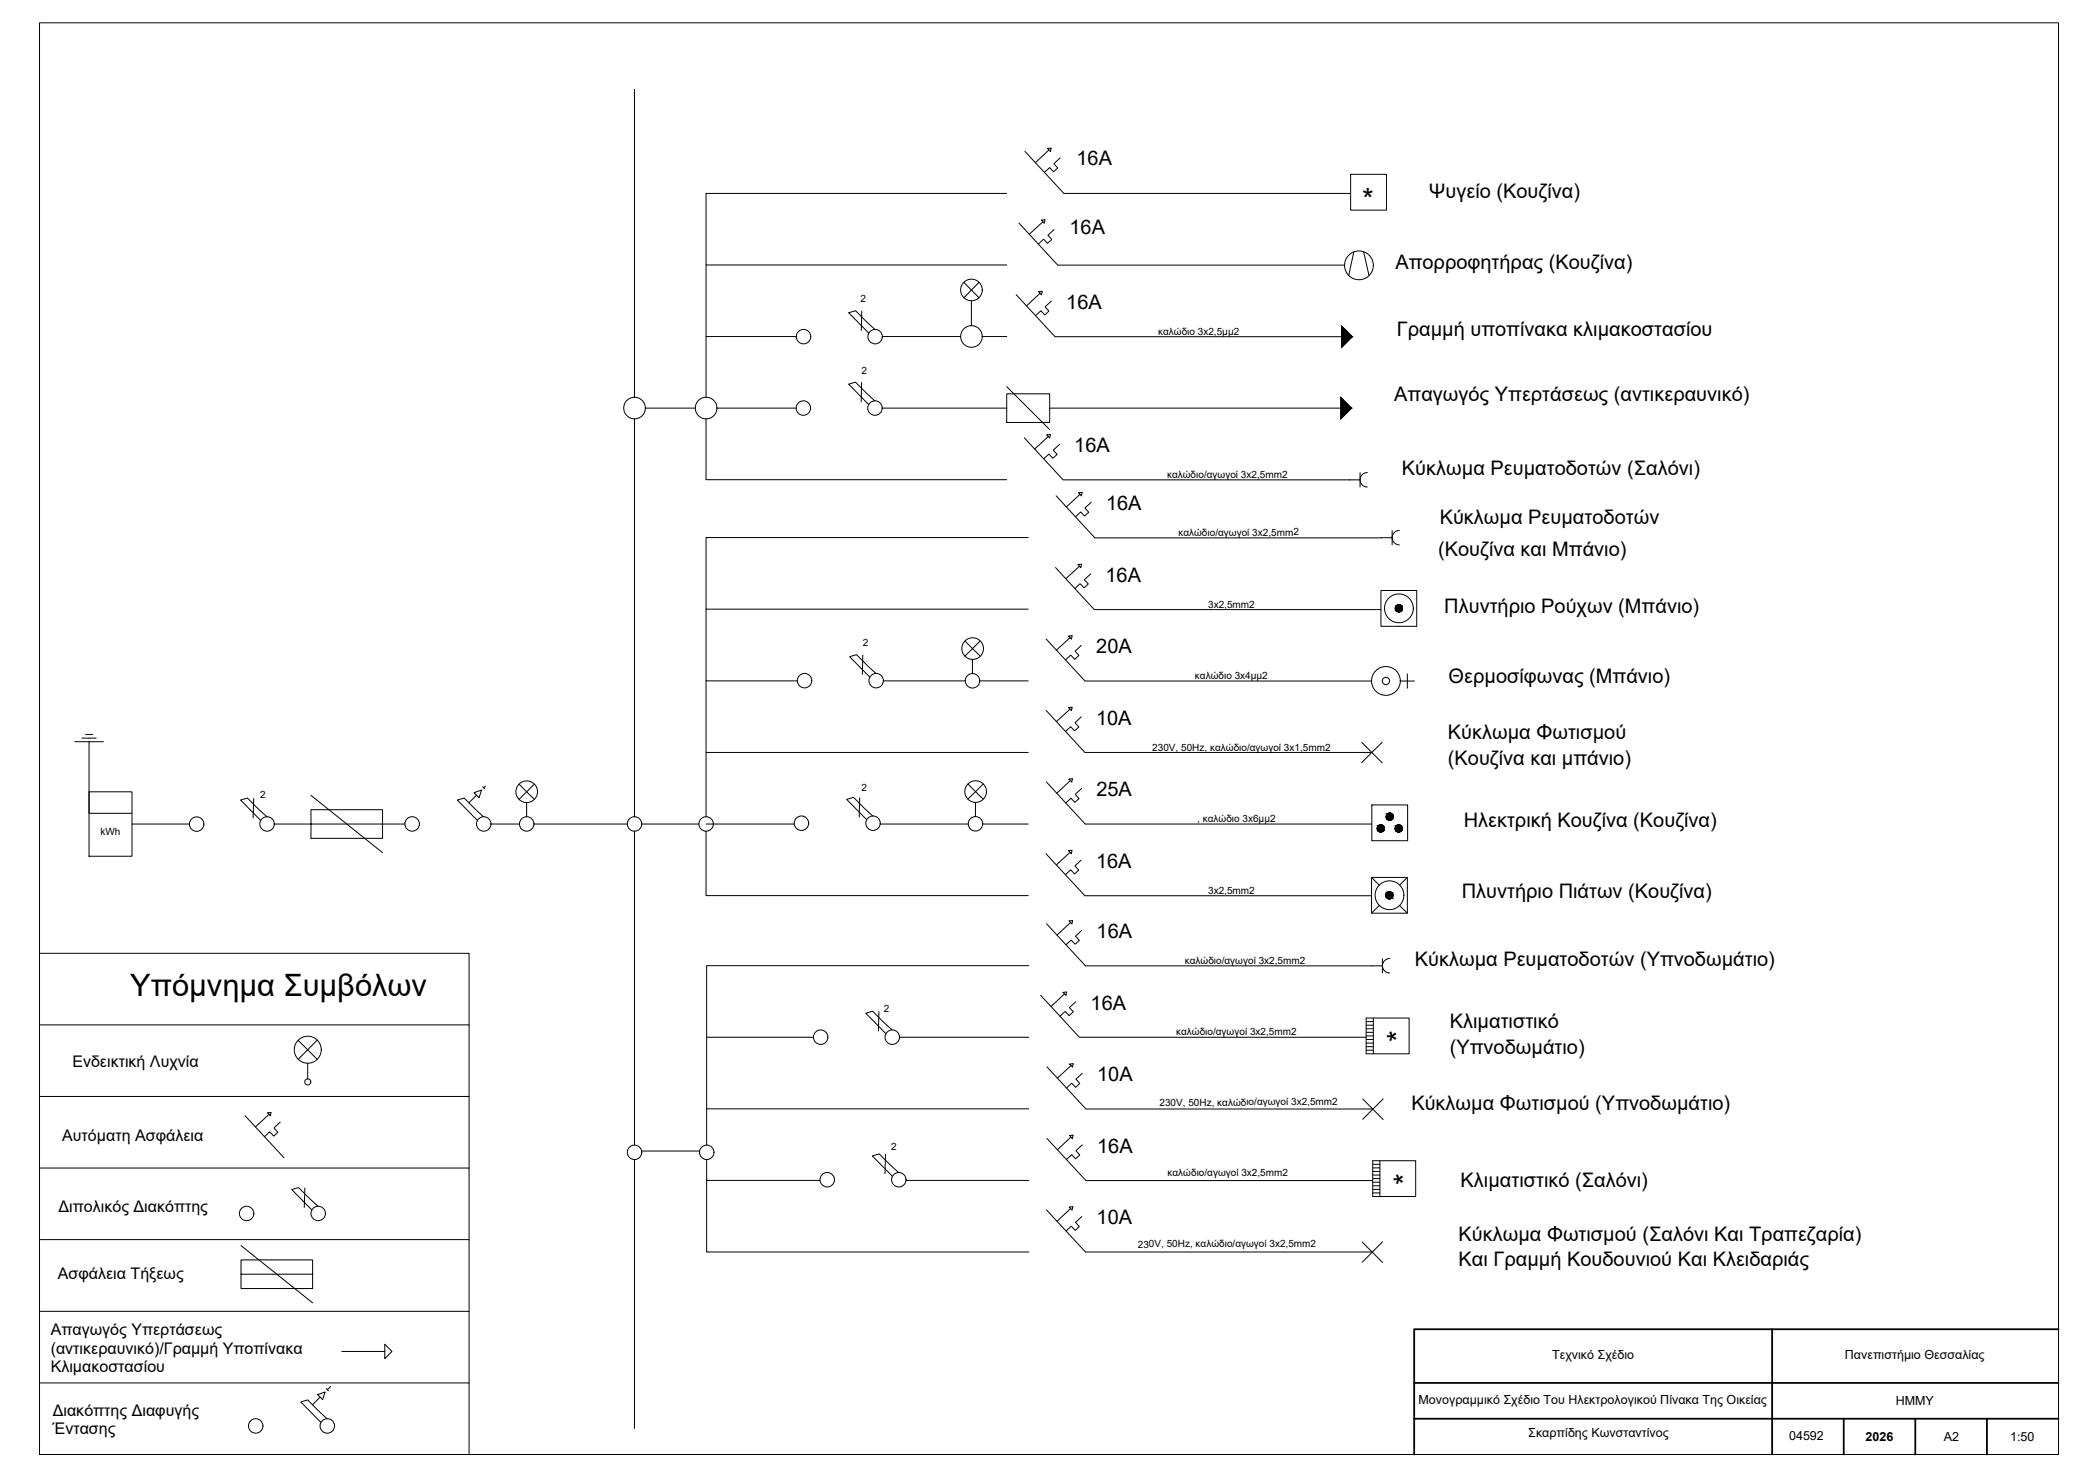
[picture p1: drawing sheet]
<svg xmlns="http://www.w3.org/2000/svg" width="594mm" height="420mm" viewBox="0 0 594 420" stroke-linecap="round" stroke-linejoin="round" font-family="sans-serif">
<!-- layer: plaisio -->
<g fill="none" stroke="#000" stroke-width=".28">
<path d="M11.2 6.5h573.1v406.4h-573.1zM180.1 25.4v87.4M285.7 54.9h-85.3v20.3h85.3M290.9 43l11.1 11.9M297.3 42.2l1.1-.2-.2 1zM297.7 42.6l-3.8 3.6M300.9 44.8l-1.8 1.7 1.1 1.2-1.2 1.1-1.1-1.2-1.4 1.3M302 54.9h81.3M200.4 75.2v20.3h25.6M289.2 63.3l11 12M295.6 62.5l1-.1-.2 1zM296 62.9l-3.9 3.6"/>
<path d="M299.2 65.2l-1.8 1.6 1.1 1.2-1.2 1.1-1.1-1.2-1.5 1.4M300.3 75.3h81.3M200.4 95.5v17.3M244.6 88.3l-.1 5.5M248.4 93.6l-5.5-5.4-2 .6 5.7 5.8M250.4 95.5h22.3M273.6 80.2l2.1 2.1-2.1 2.2M275.7 85.4v7.1M277.9 80.2l-2.2 2.1 2.2 2.2M278.8 95.5h6.9M288.4 83.7l11.1 11.9M294.8 82.8l1-.1-.2 1z"/>
<path d="M295.2 83.2l-3.8 3.6M298.4 85.5l-1.8 1.6 1.1 1.2-1.2 1.1-1.1-1.2-1.5 1.4M299.5 95.6h81.3M380.8 92.5l3 3.1-3 3zM380.8 95.6h.1M180.1 118.9v113M183.1 115.9h14.3M200.4 118.9v17.3h85.3M203.5 115.9h22.5M244.6 108.6l-.2 5.5M248.3 113.8l-5.5-5.3-1.9 .6 5.6 5.8M250.4 115.9h35.3"/>
<path d="M285.7 111.8h12.2v8.1h-12.2zM285.7 109.8l12.2 12.2M297.9 115.9h82.7v-3.1l3 3.1-3 3v-3M290.7 124.3l11.1 11.9M297.1 123.5l1.1-.1-.3 .9zM297.6 123.9l-3.9 3.6M300.7 126.2l-1.7 1.6 1.1 1.2-1.3 1.1-1.1-1.2-1.5 1.4M301.8 136.2h81.3M306.2 139.9l1-.1-.2 1zM291.8 152.6h-91.4v20.3h91.4M299.8 140.8l11 11.9M306.5 140.3l-3.8 3.6"/>
<path d="M309.8 142.6l-1.9 1.6 1.1 1.2-1.2 1.1-1.1-1.2-1.4 1.4M310.8 152.7h81.3M200.4 172.9v20.4h25.9M299.6 161.1l11 12M306 160.3l1-.2-.2 1.1zM306.4 160.7l-3.9 3.6M309.6 162.9l-1.8 1.7 1.1 1.2-1.2 1.1-1.1-1.2-1.5 1.4M310.7 173.1h81.3M200.4 193.3v20.3h91.4M244.9 186l-.1 5.5M248.7 191.2l-5.6-5.4-1.9 .6 5.7 5.8M250.7 193.3h23.3"/>
<path d="M273.9 182l4.3 4.3M276 187.2v4.1M278 193.3h13.8M278.2 182l-4.3 4.3M296.9 181.4l11.1 11.9M303.3 180.6l1-.2-.2 1zM303.7 181l-3.9 3.6M306.9 183.2l-1.8 1.7 1.1 1.2-1.1 1.1-1.2-1.2-1.5 1.4M308 193.3h81.3M21.2 210.6h4.1M23.2 209.6h4.1M24.3 208.5h2"/>
<path d="M29.3 210.6h-4v14.2M200.4 213.6v18.3M296.9 201.7l11 11.9M303.3 200.9l1-.2-.2 1zM303.7 201.3l-3.9 3.6M306.9 203.5l-1.8 1.7 1.1 1.2-1.2 1.1-1.1-1.2-1.5 1.3M308 213.6h81.3M37.5 233.9h16.2M72 226.7l-.2 5.5M75.8 231.9l-5.6-5.3-1.9 .5 5.7 5.8M77.8 233.9h10.4M88.3 233.9v4.1h20.3v-4.1h-20.3v-4h20.3v4h6.3"/>
<path d="M88.3 225.8l20.3 16.3M135.3 225.8l-.8-.8 2.2-.7-.7 2.1-.7-.6-2.2 2.1M137 223.4l.6 .6M137.3 231.9l-5.6-5.3-1.9 .5 5.7 5.8M137.8 223.2l-.5 .4M139.3 233.9h8.1M147.4 222.6l4.3 4.3M149.5 227.8v4.1M151.5 233.9h26.6M151.6 222.6l-4.3 4.3M180.1 236v89.1M182.1 233.9h16.3"/>
<path d="M200.4 236v18.3h91.4M200.4 233.9h25M244 226.5l-.1 5.5M247.8 231.7l-5.5-5.3-2 .5 5.7 5.8M249.8 233.9h25M274.7 222.6l4.4 4.3M276.9 227.8v4.1M278.9 233.9h12.9M279.1 222.6l-4.4 4.3M297 222l11.1 11.9h81.2M303.4 221.2l1-.1-.2 .9zM303.8 221.6l-3.9 3.6"/>
<path d="M307 223.9l-1.8 1.6 1.1 1.2-1.2 1.1-1.1-1.2-1.5 1.4M296.9 242.4l11.1 11.9h81.3M303.3 241.5l1-.1-.2 1zM303.7 242l-3.9 3.5M306.9 244.2l-1.8 1.6 1.1 1.2-1.2 1.1-1.1-1.2-1.5 1.4M11.2 270.6h121.9v20.4M292 274.2h-91.4v20.3h30.3M297.1 262.3l11 11.9M303.4 261.5l1.1-.2-.3 1zM303.9 261.9l-3.9 3.6M307 264.1l-1.7 1.7 1.1 1.2-1.2 1.1-1.2-1.2-1.4 1.3M308.1 274.2h81.3"/>
<path d="M11.2 291h121.9v20.3M84.6 295.3l5.4 5.4M90 295.3l-5.4 5.4M200.6 294.5v20.3h91.4M249.5 287.2l-.2 5.5M253.2 292.4l-5.5-5.3-2 .6 5.8 5.8M255.3 294.5h36.7M295.4 282.5l11 12M301.8 281.7l1-.1-.2 1zM302.2 282.2l-3.9 3.6M305.4 284.4l-1.9 1.6 1.2 1.2-1.3 1.1-1.1-1.2-1.4 1.4M306.5 294.5h81.2"/>
<path d="M11.2 311.3h121.9v20.3M69.6 316.7l11 12M76 315.9l1-.1-.2 1zM76.4 316.4l-3.9 3.5M79.5 318.6l-1.7 1.6 1.1 1.2-1.2 1.1-1.1-1.2-1.5 1.4M87.3 301.8v4.5M200.6 314.8v10.3M297.2 302.9l11.1 11.9h81.3M303.6 302.1l1-.1-.2 .9zM304 302.5l-3.9 3.6M307.2 304.7l-1.8 1.7 1.1 1.2-1.2 1.1-1.1-1.2-1.5 1.4M11.2 331.6h121.9v20.3"/>
<path d="M86.5 337.3l-.1 5.5M180.1 329.2v76.3M182.1 326.8h16.5M200.6 329.2v5.9h32.1M200.6 335.1v20.3h91.4M251.3 327.7l-.1 5.5M255.1 332.9l-5.5-5.3-2 .6 5.7 5.8M257.1 335.1h34.9M297.2 323.2l11.1 12h81.3M303.6 322.4l1-.2-.2 1.1zM304 322.8l-3.9 3.6M307.2 325l-1.8 1.7 1.1 1.2-1.2 1.1-1.1-1.2-1.5 1.4"/>
<path d="M11.2 351.9h121.9v20.4M68.4 353.6l20.3 16.3M90.3 342.5l-5.5-5.4-2 .6 5.7 5.8M297.1 343.5l11 11.9M303.5 342.7l1-.1-.2 .9zM303.9 343.1l-3.9 3.6M307.1 345.4l-1.8 1.6 1.1 1.2-1.2 1.1-1.1-1.2-1.5 1.4M308.1 355.4h81.3M11.2 372.3h121.9v20.3M68.4 361.7v4.1h20.3v-4.1h-20.3v-4h20.3v4M11.2 392.6h121.9v20.3h-121.9M90.8 396.6l-.7-.7 2.2-.7-.7 2.1-.8-.7-2.1 2.2"/>
<path d="M92.6 394.2l.6 .6M93.9 393.6l-1 .9M97 383.7h12.2v-2.1l2.1 2.1-2.1 2v-2M92.9 402.8l-5.6-5.4-1.9 .6 5.7 5.8"/>
<circle cx="228.1" cy="95.6" r="2.05"/>
<circle cx="248.4" cy="95.6" r="2.05"/>
<circle cx="275.7" cy="95.5" r="3.1"/>
<circle cx="275.7" cy="82.3" r="3.1"/>
<circle cx="180.1" cy="115.8" r="3.1"/>
<circle cx="200.4" cy="115.8" r="3.1"/>
<circle cx="228" cy="115.8" r="2.05"/>
<circle cx="248.3" cy="115.8" r="2.05"/>
<circle cx="228.4" cy="193.2" r="2.05"/>
<circle cx="248.7" cy="193.2" r="2.05"/>
<circle cx="276" cy="193.3" r="2.05"/>
<circle cx="276.1" cy="184.1" r="3.1"/>
<circle cx="55.8" cy="234" r="2.05"/>
<circle cx="75.8" cy="233.9" r="2.05"/>
<circle cx="117" cy="233.9" r="2.05"/>
<circle cx="137.3" cy="233.9" r="2.05"/>
<circle cx="149.5" cy="224.8" r="3.1"/>
<circle cx="149.5" cy="233.9" r="2.05"/>
<circle cx="180.1" cy="233.9" r="2.05"/>
<circle cx="200.4" cy="233.9" r="2.05"/>
<circle cx="227.5" cy="233.7" r="2.05"/>
<circle cx="247.8" cy="233.7" r="2.05"/>
<circle cx="276.9" cy="233.9" r="2.05"/>
<circle cx="276.9" cy="224.7" r="3.1"/>
<circle cx="87.4" cy="298" r="3.8"/>
<circle cx="232.9" cy="294.4" r="2.05"/>
<circle cx="253.3" cy="294.4" r="2.05"/>
<circle cx="87.4" cy="307.1" r=".87"/>
<circle cx="180.1" cy="327.1" r="2.05"/>
<circle cx="200.6" cy="327.1" r="2.05"/>
<circle cx="234.8" cy="334.9" r="2.05"/>
<circle cx="255.1" cy="334.9" r="2.05"/>
<circle cx="70" cy="344.5" r="2.05"/>
<circle cx="90.3" cy="344.5" r="2.05"/>
<circle cx="72.6" cy="404.8" r="2.05"/>
<circle cx="92.9" cy="404.8" r="2.05"/>
</g>
<!-- layer: ypominma -->
<path d="M503 377.4v35.5M584.3 377.4h-182.9v35.5M401.4 392.6h182.9M401.4 402.8h182.9M523.3 402.8v10.1M543.6 402.8v10.1M564 402.8v10.1" fill="none" stroke="#000" stroke-width=".51"/>
<!-- layer: 0 -->
<g fill="none" stroke="#000" stroke-width=".28">
<path d="M383.4 49.5h10.1v10.1h-10.1zM384.3 71.5l-1.5 6.7M387.1 71.5l1.5 6.7M383 136.2h3M386 134.2v4.1M388.1 134.2a2.05 2.05 0 0 0-2.1 2 2.05 2.05 0 0 0 2.1 2.1M392.1 152.7h3M395.1 150.6v4.1M397.2 150.6a2.05 2.05 0 0 0-2.1 2 2.05 2.05 0 0 0 2.1 2.1M392 167.6h10.1v10.2h-10.1zM397.4 193.3h4.1M399.5 191.3v4.1"/>
<path d="M386.5 216.5l2.9-2.9 2.9 3M392.3 210.7l-2.9 2.9-2.9-2.8M25.3 224.8h12.2v18.3h-12.2zM25.3 224.8v6.1h12.2M389.4 228.5h10.1v10.2h-10.1zM389.3 249.1h10.2v10.1h-10.2zM389.3 249.1l2.2 2.2M391.5 257l-2.2 2.2M397.3 257l2.2 2.2M399.5 249.1l-2.2 2.2M389.3 274.2h3.1M392.4 272.2v4"/>
<path d="M394.4 272.1a2.05 2.05 0 0 0-2 2.1 2.05 2.05 0 0 0 2 2M387.8 289h12.2v10.2h-12.2zM387.8 290h2M387.8 291h2M387.8 292.1h2M387.8 293.1h2M387.8 294.1h2M387.8 295.1h2M387.8 296.1h2M387.8 297.1h2M387.8 298.2h2M389.8 289v10.2"/>
<path d="M386.8 317.8l2.9-2.9 2.9 2.9M392.6 312l-2.9 2.9-2.9-2.9M389.6 329.5h12.2v10.2h-12.2zM389.6 330.5h2.1M389.6 331.6h2.1M389.6 332.6h2.1M389.6 333.6h2.1M389.6 334.6h2.1M389.6 335.6h2.1M389.6 336.6h2.1M389.6 337.7h2.1M389.6 338.7h2.1"/>
<path d="M391.7 329.5v10.2M386.6 358.4l2.9-2.9 2.9 2.9M392.4 352.6l-2.9 2.9-2.9-2.9"/>
<circle cx="385.7" cy="75.3" r="4.1"/>
<circle cx="397.1" cy="172.7" r="4.1"/>
<circle cx="397.1" cy="172.7" r="1.04"/>
<circle cx="393.4" cy="193.3" r="4.1"/>
<circle cx="393.4" cy="193.3" r="1.04"/>
<circle cx="391.9" cy="235.2" r="1.04"/>
<circle cx="394.5" cy="231.8" r="1.04"/>
<circle cx="397" cy="235.2" r="1.04"/>
<circle cx="394.4" cy="254.1" r="4.1"/>
<circle cx="394.4" cy="254.1" r="1.04"/>
</g>
<!-- layer: plaisio -->
<g fill="#000" stroke="#000" stroke-width=".28">
<path d="M380.8 92.5l3 3.1h-3zM380.8 95.6v3l3-3z"/>
<path d="M380.6 112.8l3 3.1h-3zM380.6 115.9v3l3-3z"/>
<path d="M397 171.7h.3zM396.8 171.7h.5z"/>
<path d="M396.8 171.7l.7 .1zM396.6 171.8h.9z"/>
<path d="M396.8 173.7h.5zM396.8 173.7h.4z"/>
<path d="M396.6 171.8l1.1 .1zM396.5 171.9h1.2z"/>
<path d="M396.6 173.6h.9zM396.6 173.6l.7 .1z"/>
<path d="M396.5 171.9l1.3 .1zM396.5 171.9l1.3 .1h-1.5z"/>
<path d="M396.5 173.5h1.2zM396.5 173.5l1 .1z"/>
<path d="M396.3 172l1.6 .2-.1-.2zM396.3 172l1.6 .2h-1.7z"/>
<path d="M396.3 173.4h1.5zM396.3 173.4l1.4 .1z"/>
<path d="M396.2 172.2l1.8 .1-.1-.1zM396.2 172.2l1.8 .1h-1.9z"/>
<path d="M396.2 173.2l1.6 .2 .1-.2zM396.2 173.2l1.6 .2h-1.5z"/>
<path d="M396.1 172.3l2 .2-.1-.2zM396.1 172.3l2 .2h-2z"/>
<path d="M396.1 173.1l1.8 .1 .1-.1zM396.1 173.1l1.8 .1h-1.7z"/>
<path d="M396.1 172.5l2 .2v-.2zM396.1 172.5l2 .2h-2.1z"/>
<path d="M396 172.7l2.1 .2v-.2zM396 172.7l2.1 .2h-2z"/>
<path d="M396.1 172.9l1.9 .2 .1-.2zM396.1 172.9l1.9 .2h-1.9z"/>
<path d="M391.8 234.2h.4zM391.6 234.2h.6z"/>
<path d="M391.6 234.2l.8 .1zM391.5 234.3h.9z"/>
<path d="M391.6 236.2h.6zM391.6 236.2h.4z"/>
<path d="M391.5 234.3l1 .1zM391.5 234.3l1 .1h-1.2z"/>
<path d="M391.5 236.1h.9zM391.5 236.1l.7 .1z"/>
<path d="M391.3 234.4l1.4 .1zM391.2 234.5h1.5z"/>
<path d="M391.3 236h1.2zM391.3 236l1.1 .1z"/>
<path d="M391.2 234.5l1.6 .2zM391.2 234.5l1.6 .2h-1.7z"/>
<path d="M391.2 235.9h1.5zM391.2 235.9l1.3 .1z"/>
<path d="M391.1 234.7l1.8 .1-.1-.1zM391.1 234.7l1.8 .1h-1.9z"/>
<path d="M391.1 235.8h1.7zM391.1 235.8l1.6 .1z"/>
<path d="M391 234.8l1.9 .2v-.2zM391 234.8l1.9 .2h-2z"/>
<path d="M391 235.6l1.8 .2 .1-.2zM391 235.6l1.8 .2h-1.7z"/>
<path d="M390.9 235l2 .2v-.2zM390.9 235l2 .2h-2z"/>
<path d="M390.9 235.2l2 .2v-.2zM390.9 235.2l2 .2h-2z"/>
<path d="M390.9 235.4l2 .2v-.2zM390.9 235.4l2 .2h-1.9z"/>
<path d="M394.4 230.8l.4 .1zM394.2 230.9h.6z"/>
<path d="M394.2 230.9h.7zM394 230.9h.9z"/>
<path d="M394.2 232.8h.6zM394.2 232.8l.3 .1z"/>
<path d="M394 230.9l1.1 .2zM393.9 231.1h1.2z"/>
<path d="M394 232.7h.9zM394 232.7l.8 .1z"/>
<path d="M393.9 231.1l1.3 .1zM393.7 231.2h1.5z"/>
<path d="M393.9 232.7h1.2zM393.9 232.7h1z"/>
<path d="M393.7 231.2l1.6 .1zM393.7 231.2l1.6 .1h-1.7z"/>
<path d="M393.7 232.5h1.5zM393.7 232.5l1.4 .2z"/>
<path d="M393.6 231.3l1.8 .2-.1-.2zM393.6 231.3l1.8 .2h-1.9z"/>
<path d="M393.6 232.4l1.6 .1 .1-.1zM393.6 232.4l1.6 .1h-1.5z"/>
<path d="M393.5 231.5l2 .1-.1-.1zM393.5 231.5l2 .1h-2.1z"/>
<path d="M393.5 232.2l1.8 .2 .1-.2zM393.5 232.2l1.8 .2h-1.7z"/>
<path d="M393.4 231.6l2.1 .3v-.3zM393.4 231.6l2.1 .3h-2.1z"/>
<path d="M393.4 231.9l2.1 .1v-.1zM393.4 231.9l2.1 .1h-2.1z"/>
<path d="M393.4 232l2 .2 .1-.2zM393.4 232l2 .2h-1.9z"/>
<path d="M396.9 234.2h.4zM396.7 234.2h.6z"/>
<path d="M396.7 234.2l.8 .1zM396.5 234.3h1z"/>
<path d="M396.7 236.2h.6zM396.7 236.2h.4z"/>
<path d="M396.5 234.3l1.1 .1zM396.5 234.3l1.1 .1h-1.2z"/>
<path d="M396.5 236.1h1zM396.5 236.1l.8 .1z"/>
<path d="M396.4 234.4l1.4 .1zM396.2 234.5h1.6z"/>
<path d="M396.4 236h1.2zM396.4 236l1.1 .1z"/>
<path d="M396.2 234.5l1.6 .2zM396.2 234.5l1.6 .2h-1.6z"/>
<path d="M396.2 235.9h1.6zM396.2 235.9l1.4 .1z"/>
<path d="M396.2 234.7l1.7 .1-.1-.1zM396.2 234.7l1.7 .1h-1.8z"/>
<path d="M396.2 235.8h1.6zM396.2 235.8l1.6 .1z"/>
<path d="M396.1 234.8l1.9 .2-.1-.2zM396.1 234.8l1.9 .2h-2z"/>
<path d="M396.1 235.6l1.7 .2 .1-.2zM396.1 235.6l1.7 .2h-1.6z"/>
<path d="M396 235l2 .2v-.2zM396 235l2 .2h-2z"/>
<path d="M396 235.2l2 .2v-.2zM396 235.2l2 .2h-2z"/>
<path d="M396 235.4l1.9 .2 .1-.2zM396 235.4l1.9 .2h-1.8z"/>
<path d="M394.3 253.2h.3zM394.1 253.2h.5z"/>
<path d="M394.1 253.2l.7 .1zM393.9 253.3h.9z"/>
<path d="M394.1 255.1h.5zM394.1 255.1l.4 .1z"/>
<path d="M393.9 253.3l1.1 .1zM393.7 253.4h1.3z"/>
<path d="M393.9 255.1h.9zM393.9 255.1h.7z"/>
<path d="M393.7 253.4l1.4 .1zM393.7 253.4l1.4 .1h-1.5z"/>
<path d="M393.7 255h1.3zM393.7 255l1.1 .1z"/>
<path d="M393.6 253.5l1.6 .1zM393.6 253.5l1.6 .1h-1.7z"/>
<path d="M393.6 254.8h1.5zM393.6 254.8l1.4 .2z"/>
<path d="M393.5 253.6l1.8 .2-.1-.2zM393.5 253.6l1.8 .2h-1.9z"/>
<path d="M393.5 254.7h1.7zM393.5 254.7l1.6 .1z"/>
<path d="M393.4 253.8l2 .2-.1-.2zM393.4 253.8l2 .2h-2z"/>
<path d="M393.4 254.6l1.8 .1 .1-.1zM393.4 254.6l1.8 .1h-1.7z"/>
<path d="M393.4 254l2 .2v-.2zM393.4 254l2 .2h-2z"/>
<path d="M393.4 254.4l1.9 .2 .1-.2zM393.4 254.4l1.9 .2h-1.9z"/>
<path d="M393.4 254.2l2 .2v-.2zM393.4 254.2l2 .2h-2z"/>
</g>
<text font-size="8.8" x="37" y="282.7">Υπόμνημα Συμβόλων</text>
<g font-size="8.5">
<text x="386.6" y="59.6">*</text>
<text x="400" y="295.8" transform="rotate(-90 400 295.8)">*</text>
<text x="401.8" y="336.3" transform="rotate(-90 401.8 336.3)">*</text>
</g>
<g font-size="5.7">
<text x="305.6" y="46.7">16A</text>
<text x="405.6" y="56.2">Ψυγείο (Κουζίνα)</text>
<text x="303.6" y="66.3">16A</text>
<text x="396.1" y="76.3">Απορροφητήρας (Κουζίνα)</text>
<text x="302.6" y="87.7">16A</text>
<text x="396.5" y="95.3">Γραμμή υποπίνακα κλιμακοστασίου</text>
<text x="395.7" y="113.9">Απαγωγός Υπερτάσεως (αντικεραυνικό)</text>
<text x="304.9" y="128.4">16A</text>
<text x="397.9" y="134.9">Κύκλωμα Ρευματοδοτών (Σαλόνι)</text>
<text x="313.9" y="144.8">16A</text>
<text x="408.6" y="148.7">Κύκλωμα Ρευματοδοτών</text>
<text x="408.2" y="157.8">(Κουζίνα και Μπάνιο)</text>
<text x="313.8" y="165.2">16A</text>
<text x="410" y="173.9">Πλυντήριο Ρούχων (Μπάνιο)</text>
<text x="311.1" y="185.5">20A</text>
<text x="411.2" y="193.8">Θερμοσίφωνας (Μπάνιο)</text>
<text x="311.1" y="205.7">10A</text>
<text x="411" y="209.9">Κύκλωμα Φωτισμού</text>
<text x="411" y="217.2">(Κουζίνα και μπάνιο)</text>
<text x="311.2" y="226.1">25A</text>
<text x="415.5" y="234.7">Ηλεκτρική Κουζίνα (Κουζίνα)</text>
<text x="311.1" y="246.4">16A</text>
<text x="414.9" y="254.9">Πλυντήριο Πιάτων (Κουζίνα)</text>
<text x="311.3" y="266.3">16A</text>
<text x="401.6" y="274.2">Κύκλωμα Ρευματοδοτών (Υπνοδωμάτιο)</text>
<text x="309.5" y="286.6">16A</text>
<text x="411.5" y="291.9">Κλιματιστικό</text>
<text x="411.5" y="299.1">(Υπνοδωμάτιο)</text>
<text x="311.4" y="307">10A</text>
<text x="400.6" y="315">Κύκλωμα Φωτισμού (Υπνοδωμάτιο)</text>
<text x="311.4" y="327.3">16A</text>
<text x="414.6" y="337.1">Κλιματιστικό (Σαλόνι)</text>
<text x="311.3" y="347.6">10A</text>
<text x="414" y="352.2">Κύκλωμα Φωτισμού (Σαλόνι Και Τραπεζαρία)</text>
<text x="414" y="359.5">Και Γραμμή Κουδουνιού Και Κλειδαριάς</text>
</g>
<g font-size="4.6">
<text x="20.5" y="302.8">Ενδεικτική Λυχνία</text>
<text x="17.7" y="323.8">Αυτόματη Ασφάλεια</text>
<text x="16.6" y="344">Διπολικός Διακόπτης</text>
<text x="16.4" y="363.2">Ασφάλεια Τήξεως</text>
<text x="14.4" y="379">Απαγωγός Υπερτάσεως</text>
<text x="14.4" y="384.3">(αντικεραυνικό)/Γραμμή Υποπίνακα</text>
<text x="14.4" y="389.5">Κλιμακοστασίου</text>
<text x="15" y="401.9">Διακόπτης Διαφυγής</text>
<text x="15" y="407.1">Έντασης</text>
</g>
<g font-size="3.5">
<text x="440.6" y="385.9">Τεχνικό Σχέδιο</text>
<text x="523.7" y="385.9">Πανεπιστήμιο Θεσσαλίας</text>
<text x="402.6" y="398.6">Μονογραμμικό Σχέδιο Του Ηλεκτρολογικού Πίνακα Της Οικείας</text>
<text x="538.1" y="398.9">ΗΜΜΥ</text>
<text x="433.8" y="408.1">Σκαρπίδης Κωνσταντίνος</text>
<text x="507.8" y="408.9">04592</text>
<text x="529.5" y="409.1">2026</text>
<text x="551.7" y="409.1">A2</text>
<text x="570.6" y="409.1">1:50</text>
</g>
<g font-size="2.8">
<text x="244.2" y="85.9">2</text>
<text x="328.7" y="95">καλώδιο 3x2,5μμ2</text>
<text x="244.5" y="106">2</text>
<text x="331.3" y="135.7">καλώδιο/αγωγοί 3x2,5mm2</text>
<text x="334.5" y="152.1">καλώδιο/αγωγοί 3x2,5mm2</text>
<text x="342.9" y="172.6">3x2,5mm2</text>
<text x="244.9" y="183.3">2</text>
<text x="339.2" y="192.8">καλώδιο 3x4μμ2</text>
<text x="327.1" y="213.1">230V, 50Hz, καλώδιο/αγωγοί 3x1,5mm2</text>
<text x="73.8" y="226.5">2</text>
<text x="244.6" y="224.5">2</text>
<text x="339.8" y="233.4">, καλώδιο 3x6μμ2</text>
<text x="28.5" y="237.1">kWh</text>
<text x="342.9" y="253.8">3x2,5mm2</text>
<text x="336.3" y="273.6">καλώδιο/αγωγοί 3x2,5mm2</text>
<text x="250.9" y="287.2">2</text>
<text x="333.8" y="293.9">καλώδιο/αγωγοί 3x2,5mm2</text>
<text x="329.1" y="313.9">230V, 50Hz, καλώδιο/αγωγοί 3x2,5mm2</text>
<text x="253" y="326.4">2</text>
<text x="331.4" y="333.8">καλώδιο/αγωγοί 3x2,5mm2</text>
<text x="323" y="354.2">230V, 50Hz, καλώδιο/αγωγοί 3x2,5mm2</text>
</g>
</svg>
